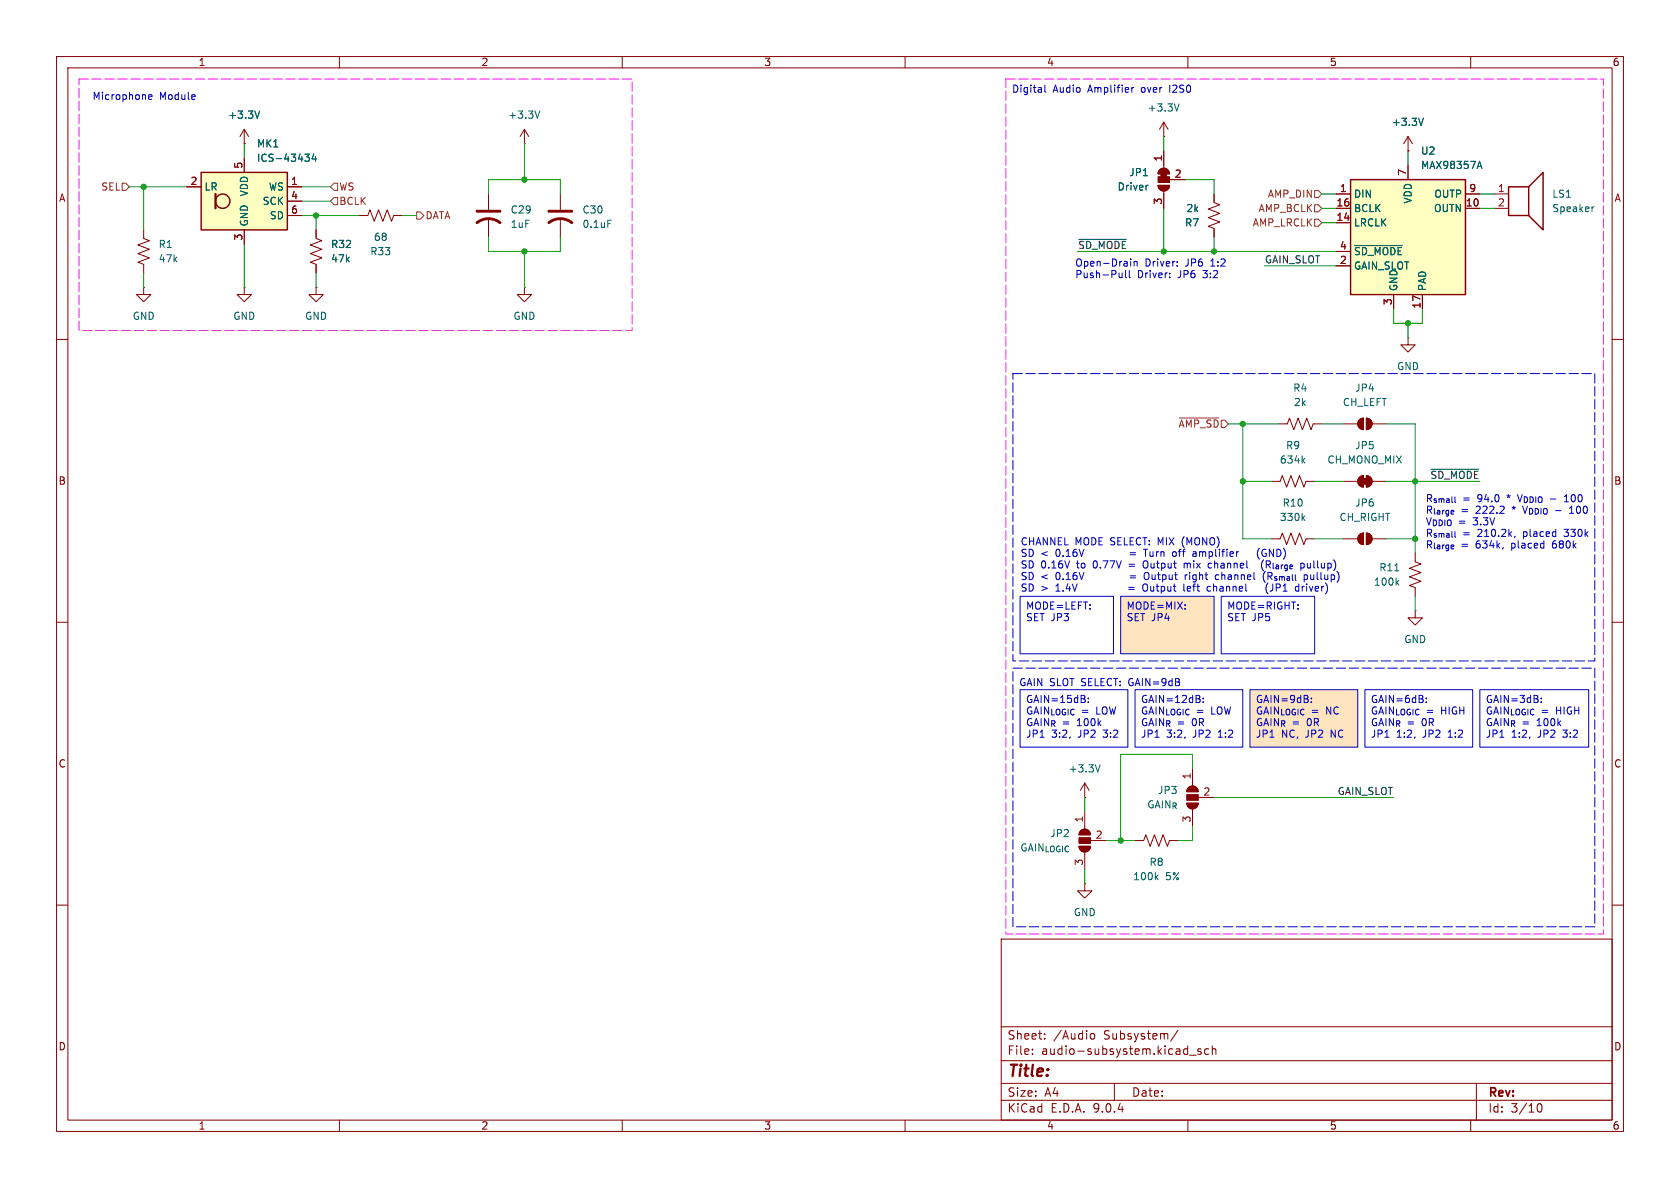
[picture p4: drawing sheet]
<svg xmlns="http://www.w3.org/2000/svg" width="297mm" height="210mm" viewBox="0 0 297 210" stroke-linecap="round" stroke-linejoin="round" font-family="sans-serif">
<g fill="none" stroke="#840000" stroke-width=".18">
<path d="M10 10h277v190h-277zM12 12h273v186h-273zM60 10v2M110 10v2M160 10v2M210 10v2M260 10v2M10 60h2M285 60h2M10 110h2M285 110h2M10 160h2"/>
<path d="M177 166h108v32h-108zM285 160h2M60 198v2M110 198v2M160 198v2M177 194.5h108M177 191.5h108M177 187.5h108M177 181.5h108M182.5 186.3v.1M182.5 185.5v.1M184.7 183.6v.1"/>
<path d="M184.7 182.8v.1M192.7 183l.3-.3 .4 .1 .1 .2v.4l-.1 .2-.4 .1-.3-.3M197 191.5v3M208.2 182.1l-1.2 2M210 198v2M210.3 186.5h1.2M212.3 185.5l-.3-.1-.3 .2 .1 .2 .5 .2v.3h-.6M213.7 185.5l-.5-.1-.2 .3v.4l.1 .2h.6M214.3 185.5l.2-.1 .4 .1 .1 .9M214.3 184.9v1.5M260 198v2M261 191.5v6.5"/>
<path d="M271.7 195.7l.2-.5 .2-.1a.81 .81 0 0 1 .6 .6 .81 .81 0 0 1-.3 .8h-.4l-.3-.5"/>
</g>
<g fill="#ffe5bf">
<path d="M221 121.9h19v10.2h-19z"/>
<path d="M198.1 105.4h16.5v10.2h-16.5z"/>
</g>
<path d="M266.7 33h3.6v5.1h-3.6zM270.3 33l2.5-2.5v10.1l-2.5-2.5" fill="none" stroke="#840000" stroke-width=".25"/>
<g fill="none" stroke="#840000" stroke-width=".18">
<path d="M86.4 34.3v2.8M86.4 38.6v3.3M92.7 25.4h.1M92.7 22.9l-.8 1.2M92.7 22.9l.8 1.2M92.7 22.9v2.5M264.2 34.3h2.5M264.2 36.8h2.5M25.4 40.6v1.6l1 .3-2 .8 2 .8-2 .7 2 .8-2 .8 1 .3v1.6M25.4 50.8v1.3h1.3l-1.3 1.2-1.3-1.2h1.3M25.4 50.8h.1M55.9 40.6v1.6l1 .3-2 .8 2 .8-2 .7 2 .8-2 .8 1 .3v1.6"/>
<path d="M92.7 50.8v1.3h1.3l-1.3 1.2-1.3-1.2h1.3M92.7 50.8h.1"/>
</g>
<path d="M95.4 19.6l-.4 1.3M281.8 36.6l-.3 .1" fill="none" stroke="#006464" stroke-width=".18"/>
<path d="M84.3 39.4a3.3 3.3 0 0 1 4.1 0M84.3 37.3h4.1" fill="none" stroke="#840000" stroke-width=".51"/>
<path d="M35.6 30.5h15.2v10.1h-15.2z" fill="#ffffc2"/>
<g fill="none" stroke="#840000" stroke-width=".25">
<path d="M35.6 30.5h15.2v10.1h-15.2z"/>
<circle cx="39.4" cy="35.6" r="1.27"/>
</g>
<path d="M38.1 34.3v2.5" fill="none" stroke="#840000" stroke-width=".38"/>
<g fill="none" stroke="#840000" stroke-width=".18">
<path d="M33 33h2.6M43.2 27.9v2.6M50.8 33h2.5M50.8 35.6h2.5M50.8 38.1h2.5M99.1 34.3v2.8M99.1 38.6v3.3M204.7 32.8h2.1a1.02 1.02 0 0 1-1.1 1 1.02 1.02 0 0 1-1-1zM205 30a1.02 1.02 0 0 1 1.1-.2 1.02 1.02 0 0 1 .7 .9h-2.1zM205.7 24.1h.1M205.7 21.6v2.5M205.7 26.7v3"/>
<path d="M205.7 33.8v3M205.7 21.6l-.7 1.3M205.7 21.6l.8 1.3M206.8 31.8h2.7M214.6 34.3v1.5l1 .4-2 .8 2 .7-2 .8 2 .7-2 .8 1 .4v1.5M248.9 26.7h.1M248.9 24.1l-.7 1.3M248.9 24.1l.8 1.3M248.9 24.1v2.6M43.2 50.8v1.3h1.2l-1.2 1.2-1.3-1.2h1.3M43.2 50.8h.1M43.2 40.6v2.6"/>
<path d="M248.9 59.7v1.3h1.3l-1.3 1.2-1.3-1.2h1.3M248.9 59.7h.1M226.1 74.9h1.5l.4-1 .7 2 .8-2 .8 2 .7-2 .8 2 .4-1h1.5M237.5 74.9h2.5M240.3 74.2l.7-.3v2a1.02 1.02 0 0 1-.9-.6 1.02 1.02 0 0 1 .2-1.1zM241.6 73.9a1.02 1.02 0 0 1 1 1 1.02 1.02 0 0 1-1 1zM242.6 74.9h2.5M224.8 85.1h1.5l.4-1 .8 2 .7-2 .8 2 .7-2 .8 2 .4-1h1.5M224.8 95.3h1.5l.4-1.1 .8 2.1 .7-2.1 .8 2.1 .7-2.1 .8 2.1 .4-1h1.5M237.5 85.1h2.5M237.5 95.3h2.5M240.3 84.4l.7-.3v2a1.02 1.02 0 0 1-.9-.6 1.02 1.02 0 0 1 .2-1.1z"/>
<path d="M240.3 94.5l.7-.3v2.1a1.02 1.02 0 0 1-.9-.7 1.02 1.02 0 0 1 .2-1.1zM241.6 84.1a1.02 1.02 0 0 1 1 1 1.02 1.02 0 0 1-1 1zM241.6 94.2a1.02 1.02 0 0 1 1 1.1 1.02 1.02 0 0 1-1 1zM242.6 85.1h2.5M242.6 95.3h2.5M250.2 97.8v1.5l1 .4-2 .8 2 .7-2 .8 2 .7-2 .8 1 .4v1.5M250.2 108v1.2h1.3l-1.3 1.3-1.3-1.3h1.3M250.2 108h.1M210.1 139.2a1.02 1.02 0 0 1 1.1-.2 1.02 1.02 0 0 1 .6 1h-2zM210.8 135.9v3M191.8 156.2v1.3h1.2l-1.2 1.3-1.3-1.3h1.3M191.8 156.2h.1"/>
<path d="M200.7 148.6h1.5l.4-1 .7 2 .8-2 .8 2 .7-2 .8 2 .4-1h1.5M209.8 142h2a1.02 1.02 0 0 1-1 1 1.02 1.02 0 0 1-1-1zM210.8 143.5v2.6M211.8 141h2.8"/>
</g>
<g fill="none" stroke="#006464" stroke-width=".18">
<path d="M208.5 18.4l-.5 1.2M53.9 27.2h.8l-.4 .5 .3 .2 .1 .4-.3 .2h-.3M55.5 27.2l-.3 .9h.8M55.8 27.7v.8M107.5 38.9h.6M203 32.8h-.3M251.6 20.9l-.4 1.3M230.3 81.4l.4 .5M230.3 91.5l.4 .5M230.7 81l-.5 .5M230.7 91.2l-.5 .5M246.6 100.9h.7"/>
<path d="M246.9 103l.4 .4M247.3 102.6l-.5 .5M204.4 155l.3 .5M204.7 154.7l-.4 .5"/>
</g>
<g fill="#840000" stroke="#840000" stroke-width=".18">
<path d="M205.2 30.7h1v.5h-1z"/>
<path d="M205 30a1.02 1.02 0 0 1 1.1-.2 1.02 1.02 0 0 1 .7 .9h-2.1z"/>
<path d="M204.7 31.2h2.1v1.1h-2.1z"/>
<path d="M204.7 32.8h2.1a1.02 1.02 0 0 1-1.1 1 1.02 1.02 0 0 1-1-1z"/>
<path d="M240.8 84.6h1v1h-1z"/>
<path d="M240.3 84.4l.7-.3v2a1.02 1.02 0 0 1-.9-.6 1.02 1.02 0 0 1 .2-1.1z"/>
<path d="M241.6 84.1a1.02 1.02 0 0 1 1 1 1.02 1.02 0 0 1-1 1z"/>
<path d="M240.3 74.2l.7-.3v2a1.02 1.02 0 0 1-.9-.6 1.02 1.02 0 0 1 .2-1.1z"/>
<path d="M241.6 73.9a1.02 1.02 0 0 1 1 1 1.02 1.02 0 0 1-1 1z"/>
<path d="M240.3 94.5l.7-.3v2.1a1.02 1.02 0 0 1-.9-.7 1.02 1.02 0 0 1 .2-1.1z"/>
<path d="M241.6 94.2a1.02 1.02 0 0 1 1 1.1 1.02 1.02 0 0 1-1 1z"/>
<path d="M210.1 139.2a1.02 1.02 0 0 1 1.1-.2 1.02 1.02 0 0 1 .6 1h-2z"/>
<path d="M209.8 140.5h2v1h-2z"/>
<path d="M209.8 142h2a1.02 1.02 0 0 1-1 1 1.02 1.02 0 0 1-1-1z"/>
</g>
<path d="M97 39.4a3.3 3.3 0 0 1 4.1 0M97 37.3h4.1" fill="none" stroke="#840000" stroke-width=".51"/>
<path d="M238.8 31.8h20.3v20.3h-20.3z" fill="#ffffc2"/>
<path d="M238.8 31.8h20.3v20.3h-20.3z" fill="none" stroke="#840000" stroke-width=".25"/>
<g fill="none" stroke="#840000" stroke-width=".18">
<path d="M33 33h2.6M43.2 25.4h.1M43.2 22.9l-.8 1.2M43.2 22.9l.7 1.2M43.2 22.9v2.5M43.2 27.9v2.6M50.8 38.1h2.5M50.8 33h2.5M50.8 35.6h2.5M63.5 38.1h1.5l.4-1 .8 2 .7-2 .8 2 .8-2 .7 2 .4-1h1.5M205.7 26.7v2.5M205.7 34.3v2.5"/>
<path d="M207 31.8h2.5M214.6 34.3v1.3M236.2 34.3h2.6M236.2 36.8h2.6M236.2 39.4h2.6M248.9 26.7h.1M248.9 29.2v2.6M259.1 34.3h2.5M259.1 36.8h2.5M43.2 40.6v2.6M55.9 50.8v1.3h1.2l-1.2 1.2-1.3-1.2h1.3M55.9 50.8h.1"/>
<path d="M55.9 40.6v1.3M55.9 47v1.3M214.6 40.6v1.3M236.2 44.5h2.6M236.2 47h2.6M246.4 52.1v2.5M251.5 52.1v2.5M191.8 138.4l.7 1.3M191.8 138.4l-.8 1.3M191.8 138.4v2.6M191 146.9a1.02 1.02 0 0 1 1.2-.3 1.02 1.02 0 0 1 .6 1h-2zM191.8 141h.1"/>
<path d="M191.8 143.5v3.1M191.8 151.1v2.6M192.8 148.6h2.8"/>
</g>
<path d="M45.9 19.6l-.4 1.3M53.9 27.2h.8l-.4 .5 .3 .2 .1 .4-.3 .2h-.3M55.5 27.2l-.3 .9h.8M55.8 27.7v.8M203 32.8h-.3M251.6 20.9l-.4 1.3M261.3 29.4h.6M261.6 28.5l.4 1.3M239.5 43.4h8.4M194.5 135.2l-.4 1.3" fill="none" stroke="#006464" stroke-width=".18"/>
<g fill="#840000" stroke="#840000" stroke-width=".18">
<path d="M191 146.9a1.02 1.02 0 0 1 1.2-.3 1.02 1.02 0 0 1 .6 1h-2z"/>
<path d="M190.8 148.1h2v1h-2z"/>
</g>
<path d="M21.6 32.4h.6l.7 .6-.7 .7h-.6zM59.1 34.9h.6v1.3h-.6l-.7-.6zM59.1 32.4h.6v1.3h-.6l-.7-.7zM73.7 37.5h.6l.6 .6-.6 .6h-.6zM232.4 33.7h.6l.7 .6-.7 .6h-.6zM232.4 36.2h.6l.7 .6-.7 .7h-.6zM232.4 38.7h.6l.7 .7-.7 .6h-.6zM208.5 73.9h7" fill="none" stroke="#725600" stroke-width=".18"/>
<path d="M190.7 42.3h8.4M253 83h8.4" fill="none" stroke="#0f0f0f" stroke-width=".18"/>
<g fill="none" stroke="#009600" stroke-width=".18">
<path d="M22.9 33h10.1M25.4 33v7.6M43.2 25.4v2.5M53.3 35.6h5.1M53.3 38.1h10.2M53.3 33h5.1M55.9 38.1v2.5M71.1 38.1h2.6M86.4 34.3v-2.5h12.7v2.5M92.7 25.4v6.4M205.7 24.1v2.6M205.7 36.8v7.7"/>
<path d="M209.5 31.8h5.1v2.5M233.7 34.3h2.5M233.7 36.8h2.5M233.7 39.4h2.5M248.9 26.7v2.5M261.6 34.3h2.6M261.6 36.8h2.6M25.4 48.3v2.5M43.2 43.2v7.6M55.9 48.3v2.5M86.4 41.9v2.6h12.7v-2.6M92.7 44.5v6.3"/>
<path d="M190.5 44.5h45.7M214.6 41.9v2.6M223.5 47h12.7M246.4 54.6v2.6h5.1v-2.6M248.9 57.2v2.5M217.2 74.9h8.9M219.7 74.9v20.4h5.1M233.7 74.9h3.8M245.1 74.9h5.1v22.9M219.7 85.1h5.1M232.4 95.3h5.1M232.4 85.1h5.1"/>
<path d="M245.1 95.3h5.1M245.1 85.1h16.5M250.2 105.4v2.6M210.8 135.9v-2.5h-12.7v15.2M191.8 141v2.5M191.8 153.7v2.5M195.6 148.6h5.1M210.8 146.1v2.5h-2.5M214.6 141h31.8"/>
</g>
<g fill="none" stroke="#0000c2" stroke-width=".18">
<path d="M26.3 17.2l.6-.2-.1-.2-.3-.1-.2 .2v.6h.5M184.7 15v1.1l.2 .2M200.1 15.5v.8M200.4 15.5l-.3 .2M198.4 48.2v.9M198.4 49l-.4 .1M199 47.8v1.1l.2 .2M199.6 47.8v1.1l.2 .2M199.9 45.8v.1M199.9 46.2v.8M200.5 46.2v.8M200.5 46.3l.2-.1 .3 .1v.7"/>
<path d="M206.8 49v.1M206.8 48.3v.1M208.1 46.9v.1M208.1 46.3v.1M199.8 97.7h1M199.8 98.1h1M202.3 99.2a.9 .9 0 0 0 0 1.2M202.5 97.1v1.3M203.3 97.5v.7l.4 .2M208.3 97.5h.5M208.5 97.3v1.1M208.7 97.1h.1"/>
<path d="M209.3 99.6v.8M209.7 99.6l-.4 .1M212.1 97.5v.9M213.6 99.7v.6l.2 .1h.4M222.7 96.9a1.46 1.46 0 0 0 0 2M223.4 99a1.46 1.46 0 0 0 0 1.9M223.8 97.2a.59 .59 0 0 0-.7 .5 .59 .59 0 0 0 .7 .6l.1-.5h-.3M223.9 99.8h.4M224.3 99.1h-.4v1.3M224.4 98.4v-1.3l.7 1.3M267.8 94.8l-.1 .2M268.3 87.4l.4 1.3"/>
<path d="M269.2 89.5l.4 1.2M180.3 105.4h16.5v10.2h-16.5zM198.1 105.4h16.5v10.2h-16.5zM199.6 103.8h.9M199.6 104.2h.9M199.8 101.8h1M199.8 102.2h1M202.3 103.2l-.2 .2-.1 .3M202.6 103.2l.2 .2 .1 .3M203.1 101.6v.4l-.2 .4M203.4 103.7v.6l.2 .2M209.5 106.9v.1"/>
<path d="M209.5 107.6v.1M210 104.4h.4M210 103.7h.3l.2 .3-.6 .1M210.3 101.6v.9M210.9 103.7h.4M210.9 102.8l.3 .1M211.1 101.6l-.2 .3v.3l.2 .3M214.5 103.2v1.3M215.1 103.8v.7M215.9 105.4h16.5v10.2h-16.5zM216 101.2v1.3M216 101.7l.2-.1 .3 .1v.8"/>
<path d="M224.2 101.2v1.3M224.2 103a1.46 1.46 0 0 0 0 2M224.5 101.9l.4 .6M224.8 101.8l-.6 .1M225 103.2v.9a.41 .41 0 0 1-.5 .4M225.6 103.2v1.3M226.2 103.8l-.6 .1M231 103.7v.8M231.5 103.7l.3 .8M180.3 121.9h19.1v10.2h-19.1zM191.7 123.6l.2 .2-.2 .3M191.7 123v.4"/>
<path d="M192.4 124.1v.1M192.4 123.4v.1M200.7 121.9h19v10.2h-19zM212.1 123.6l.1 .2-.1 .3M212.1 123v.4M212.7 124.1v.1M212.7 123.4v.1M221 121.9h19v10.2h-19zM231.8 124.1v.1M231.8 123.4v.1M241.3 121.9h19v10.2h-19zM252.1 124.1v.1"/>
<path d="M252.1 123.4v.1M261.6 121.9h19.3v10.2h-19.3zM272.5 124.1v.1M272.5 123.4v.1"/>
</g>
<path d="M14 14h97.8v44.4h-97.8zM177.8 14h105.7v151.1h-105.7z" fill="none" stroke="#f0f" stroke-width=".18" stroke-dasharray="1.7 .6"/>
<path d="M179.1 66h102.8v50.8h-102.8zM179.1 118.1h102.8v45.7h-102.8z" fill="none" stroke="#0000c2" stroke-width=".18" stroke-dasharray="1.7 .6"/>
<g fill="#009600" stroke="#009600" stroke-width=".18">
<circle cx="25.4" cy="33" r=".46"/>
<circle cx="55.9" cy="38.1" r=".46"/>
<circle cx="198.1" cy="148.6" r=".46"/>
<circle cx="250.2" cy="95.3" r=".46"/>
<circle cx="250.2" cy="85.1" r=".46"/>
<circle cx="205.7" cy="44.5" r=".46"/>
<circle cx="219.7" cy="74.9" r=".46"/>
<circle cx="248.9" cy="57.2" r=".46"/>
<circle cx="214.6" cy="44.5" r=".46"/>
<circle cx="92.7" cy="44.5" r=".46"/>
<circle cx="92.7" cy="31.8" r=".46"/>
<circle cx="219.7" cy="85.1" r=".46"/>
</g>
<text font-size="2.8" fill="#840000" x="178" y="190.9">Title:</text>
<g font-size="2.1" fill="#840000">
<text x="178" y="184">Sheet:</text>
<text x="186.2" y="184">/Audio</text>
<text x="195.2" y="184">Subsystem/</text>
<text x="178" y="186.7">File:</text>
<text x="184.1" y="186.7">audio-subsystem.kicad_sch</text>
<text x="178" y="196.9">KiCad</text>
<text x="178" y="194.1">Size:</text>
<text x="184.7" y="194.1">A4</text>
<text x="185.7" y="196.9">E.D.A.</text>
<text x="193.3" y="196.9">9.0.4</text>
<text x="200" y="194.1">Date:</text>
<text x="263" y="194.3">Rev:</text>
<text x="263" y="196.9">Id:</text>
<text x="267.1" y="196.9">3/10</text>
</g>
<g font-size="1.8" fill="#840000">
<text x="35" y="11.9">1</text>
<text x="85" y="11.9">2</text>
<text x="135" y="11.9">3</text>
<text x="185" y="11.9">4</text>
<text x="235" y="11.9">5</text>
<text x="285" y="11.9">6</text>
<text x="10.3" y="35.9">A</text>
<text x="285.3" y="35.9">A</text>
<text x="10.3" y="85.9">B</text>
<text x="285.3" y="85.9">B</text>
<text x="10.3" y="135.9">C</text>
<text x="285.3" y="135.9">C</text>
<text x="10.3" y="185.9">D</text>
<text x="285.3" y="185.9">D</text>
<text x="35" y="199.9">1</text>
<text x="85" y="199.9">2</text>
<text x="135" y="199.9">3</text>
<text x="185" y="199.9">4</text>
<text x="235" y="199.9">5</text>
<text x="285" y="199.9">6</text>
</g>
<g font-size="1.8" fill="#0000c2">
<text x="16.3" y="18">Microphone</text>
<text x="28.2" y="18">Module</text>
<text x="178.8" y="16.7">Digital</text>
<text x="186.2" y="16.7">Audio</text>
<text x="192.5" y="16.7">Amplifier</text>
<text x="202" y="16.7">over</text>
<text x="207.2" y="16.7">I2S0</text>
<text x="190" y="47.5">Open-Drain</text>
<text x="202.4" y="47.5">Driver:</text>
<text x="209.7" y="47.5">JP6</text>
<text x="214.3" y="47.5">1:2</text>
<text x="190" y="49.5">Push-Pull</text>
<text x="201.1" y="49.5">Driver:</text>
<text x="208.4" y="49.5">JP6</text>
<text x="213" y="49.5">3:2</text>
<text x="252" y="89.1">R_{small}</text>
<text x="258.6" y="89.1">=</text>
<text x="261.3" y="89.1">94.0</text>
<text x="266.7" y="89.1">*</text>
<text x="268.9" y="89.1">V_{DDIO} 100</text>
<text x="252" y="91.2">R_{large}</text>
<text x="252" y="93.2">V_{DDIO} 3.3V</text>
<text x="252" y="95.2">R_{small}</text>
<text x="257.8" y="93.2">=</text>
<text x="258.3" y="91.2">=</text>
<text x="258.6" y="95.2">=</text>
<text x="261" y="91.2">222.2</text>
<text x="261.3" y="95.2">210.2k,</text>
<text x="267.6" y="91.2">*</text>
<text x="269.6" y="95.2">placed</text>
<text x="269.8" y="91.2">V_{DDIO} 100</text>
<text x="277" y="95.2">330k</text>
<text x="180.3" y="96.7">CHANNEL</text>
<text x="180.3" y="98.8">SD &lt;</text>
<text x="180.3" y="100.8">SD 0.16V</text>
<text x="186.7" y="98.8">0.16V</text>
<text x="190" y="96.7">MODE SELECT: MIX</text>
<text x="190.5" y="100.8">to</text>
<text x="193.5" y="100.8">0.77V</text>
<text x="200" y="100.8">=</text>
<text x="201.4" y="98.8">=</text>
<text x="202.8" y="100.8">Output</text>
<text x="204.2" y="98.8">Turn</text>
<text x="209.4" y="98.8">off</text>
<text x="209.4" y="96.7">(MONO)</text>
<text x="210.2" y="100.8">mix</text>
<text x="213.2" y="98.8">amplifier</text>
<text x="214.7" y="100.8">channel</text>
<text x="224.4" y="100.8">(R_{large}</text>
<text x="225.1" y="98.8">(GND)</text>
<text x="231.6" y="100.8">pullup)</text>
<text x="252" y="97.3">R_{large}</text>
<text x="258.3" y="97.3">=</text>
<text x="261" y="97.3">634k,</text>
<text x="267.5" y="97.3">placed</text>
<text x="274.9" y="97.3">680k</text>
<text x="180.3" y="102.9">SD &lt;</text>
<text x="180.3" y="104.9">SD &gt;</text>
<text x="186.7" y="102.9">0.16V</text>
<text x="186.7" y="104.9">1.4V</text>
<text x="201.4" y="104.9">=</text>
<text x="201.4" y="102.9">=</text>
<text x="204.1" y="104.9">Output</text>
<text x="204.2" y="102.9">Output</text>
<text x="211.5" y="104.9">left</text>
<text x="211.6" y="102.9">right</text>
<text x="215.9" y="104.9">channel</text>
<text x="217.2" y="102.9">channel</text>
<text x="225.8" y="102.9">(R_{small}pullup)</text>
<text x="226.9" y="104.9">(JP1</text>
<text x="232.3" y="104.9">driver)</text>
<text x="181.3" y="108.1">MODE=LEFT:</text>
<text x="181.3" y="110.1">SET JP3</text>
<text x="199.1" y="108.1">MODE=MIX:</text>
<text x="199.1" y="110.1">SET JP4</text>
<text x="216.9" y="108.1">MODE=RIGHT:</text>
<text x="216.9" y="110.1">SET JP5</text>
<text x="180.1" y="121.6">GAIN SLOT SELECT: GAIN=9dB</text>
<text x="181.3" y="124.6">GAIN=15dB:</text>
<text x="201.6" y="124.6">GAIN=12dB:</text>
<text x="221.9" y="124.6">GAIN=9dB:</text>
<text x="242.3" y="124.6">GAIN=6dB:</text>
<text x="262.6" y="124.6">GAIN=3dB:</text>
<text x="181.3" y="126.6">GAIN_{LOGIC} LOW</text>
<text x="181.3" y="128.7">GAIN_{R}</text>
<text x="181.3" y="130.7">JP1</text>
<text x="185.9" y="130.7">3:2,</text>
<text x="187.8" y="128.7">=</text>
<text x="190.5" y="128.7">100k</text>
<text x="190.7" y="130.7">JP2</text>
<text x="191.2" y="126.6">=</text>
<text x="195.3" y="130.7">3:2</text>
<text x="201.6" y="126.6">GAIN_{LOGIC} LOW</text>
<text x="201.6" y="128.7">GAIN_{R}</text>
<text x="201.6" y="130.7">JP1</text>
<text x="206.2" y="130.7">3:2,</text>
<text x="208.1" y="128.7">=</text>
<text x="210.8" y="128.7">0R</text>
<text x="211" y="130.7">JP2</text>
<text x="211.5" y="126.6">=</text>
<text x="215.6" y="130.7">1:2</text>
<text x="221.9" y="126.6">GAIN_{LOGIC} NC</text>
<text x="221.9" y="128.7">GAIN_{R}</text>
<text x="221.9" y="130.7">JP1</text>
<text x="226.6" y="130.7">NC,</text>
<text x="228.4" y="128.7">=</text>
<text x="230.9" y="130.7">JP2</text>
<text x="231.2" y="128.7">0R</text>
<text x="231.8" y="126.6">=</text>
<text x="235.5" y="130.7">NC</text>
<text x="242.3" y="126.6">GAIN_{LOGIC} HIGH</text>
<text x="242.3" y="128.7">GAIN_{R}</text>
<text x="242.3" y="130.7">JP1</text>
<text x="246.9" y="130.7">1:2,</text>
<text x="248.7" y="128.7">=</text>
<text x="251.5" y="128.7">0R</text>
<text x="251.7" y="130.7">JP2</text>
<text x="252.1" y="126.6">=</text>
<text x="256.3" y="130.7">1:2</text>
<text x="262.6" y="126.6">GAIN_{LOGIC} HIGH</text>
<text x="262.6" y="128.7">GAIN_{R}</text>
<text x="262.6" y="130.7">JP1</text>
<text x="267.2" y="130.7">1:2,</text>
<text x="269.1" y="128.7">=</text>
<text x="271.8" y="128.7">100k</text>
<text x="272" y="130.7">JP2</text>
<text x="272.4" y="126.6">=</text>
<text x="276.6" y="130.7">3:2</text>
</g>
<g font-size="1.8" fill="#006464">
<text x="40.2" y="21.2">+3.3V</text>
<text x="89.8" y="21.2">+3.3V</text>
<text x="202.8" y="19.9">+3.3V</text>
<text x="246" y="22.5">+3.3V</text>
<text x="45.3" y="26.3">MK1</text>
<text x="45.3" y="28.8">ICS-43434</text>
<text x="251.1" y="27.5">U2</text>
<text x="36.1" y="33.9">LR</text>
<text x="44" y="34.8" transform="rotate(-90 44 34.8)">VDD</text>
<text x="47.4" y="33.9">WS</text>
<text x="197.5" y="33.9">Driver</text>
<text x="199.5" y="31.3">JP1</text>
<text x="239.3" y="35.2">DIN</text>
<text x="251.1" y="30.1">MAX98357A</text>
<text x="253.5" y="35.2">OUTP</text>
<text x="274.3" y="35.2">LS1</text>
<text x="44" y="40.1" transform="rotate(-90 44 40.1)">GND</text>
<text x="46.3" y="36.4">SCK</text>
<text x="47.6" y="39">SD</text>
<text x="90.2" y="40.5">1uF</text>
<text x="90.2" y="37.9">C29</text>
<text x="102.9" y="37.9">C30</text>
<text x="102.9" y="40.5">0.1uF</text>
<text x="209.4" y="40.2">R7</text>
<text x="209.6" y="37.7">2k</text>
<text x="239.3" y="37.7">BCLK</text>
<text x="239.3" y="40.2">LRCLK</text>
<text x="249.8" y="36.1" transform="rotate(-90 249.8 36.1)">VDD</text>
<text x="253.4" y="37.7">OUTN</text>
<text x="274.3" y="37.7">Speaker</text>
<text x="27.9" y="44">R1</text>
<text x="27.9" y="46.6">47k</text>
<text x="58.4" y="46.6">47k</text>
<text x="58.4" y="44">R32</text>
<text x="65.4" y="45.3">R33</text>
<text x="66" y="42.8">68</text>
<text x="239.3" y="45.3">~{SD_MODE}</text>
<text x="239.3" y="47.9">GAIN_SLOT</text>
<text x="247.2" y="51.6" transform="rotate(-90 247.2 51.6)">GND</text>
<text x="252.3" y="51.6" transform="rotate(-90 252.3 51.6)">PAD</text>
<text x="23.4" y="56.7">GND</text>
<text x="41.1" y="56.7">GND</text>
<text x="53.8" y="56.7">GND</text>
<text x="90.7" y="56.7">GND</text>
<text x="246.9" y="65.6">GND</text>
<text x="228.5" y="69.4">R4</text>
<text x="228.6" y="72">2k</text>
<text x="237.3" y="72">CH_LEFT</text>
<text x="239.5" y="69.4">JP4</text>
<text x="226.2" y="82.1">634k</text>
<text x="227.3" y="79.6">R9</text>
<text x="234.6" y="82.1">CH_MONO_MIX</text>
<text x="239.5" y="79.6">JP5</text>
<text x="226.7" y="89.8">R10</text>
<text x="239.5" y="89.8">JP6</text>
<text x="226.2" y="92.3">330k</text>
<text x="236.7" y="92.3">CH_RIGHT</text>
<text x="243.7" y="101.2">R11</text>
<text x="242.8" y="103.7">100k</text>
<text x="248.2" y="113.9">GND</text>
<text x="188.8" y="136.8">+3.3V</text>
<text x="202.7" y="143.1">GAIN_{R}</text>
<text x="204.6" y="140.6">JP3</text>
<text x="185.6" y="148.2">JP2</text>
<text x="180.3" y="150.7">GAIN_{LOGIC}</text>
<text x="200.2" y="155.8">100k</text>
<text x="203.1" y="153.3">R8</text>
<text x="206.1" y="155.8">5%</text>
<text x="189.7" y="162.2">GND</text>
</g>
<g font-size="1.8" fill="#a90000">
<text x="42.9" y="29.9" transform="rotate(-90 42.9 29.9)">5</text>
<text x="205.5" y="28.6" transform="rotate(-90 205.5 28.6)">1</text>
<text x="33.6" y="32.8">2</text>
<text x="51.4" y="32.8">1</text>
<text x="51.4" y="35.3">4</text>
<text x="207.6" y="31.5">2</text>
<text x="236.8" y="34">1</text>
<text x="248.7" y="31.2" transform="rotate(-90 248.7 31.2)">7</text>
<text x="259.6" y="34">9</text>
<text x="264.7" y="34">1</text>
<text x="51.4" y="37.8">6</text>
<text x="205.5" y="36.3" transform="rotate(-90 205.5 36.3)">3</text>
<text x="236.2" y="36.6">16</text>
<text x="236.2" y="39.1">14</text>
<text x="259" y="36.6">10</text>
<text x="264.7" y="36.6">2</text>
<text x="42.9" y="42.6" transform="rotate(-90 42.9 42.6)">3</text>
<text x="236.8" y="44.2">4</text>
<text x="236.8" y="46.7">2</text>
<text x="246.1" y="54" transform="rotate(-90 246.1 54)">3</text>
<text x="251.2" y="54.7" transform="rotate(-90 251.2 54.7)">17</text>
<text x="210.6" y="137.9" transform="rotate(-90 210.6 137.9)">1</text>
<text x="212.7" y="140.7">2</text>
<text x="191.5" y="145.5" transform="rotate(-90 191.5 145.5)">1</text>
<text x="193.6" y="148.3">2</text>
<text x="210.6" y="145.5" transform="rotate(-90 210.6 145.5)">3</text>
<text x="191.5" y="153.1" transform="rotate(-90 191.5 153.1)">3</text>
</g>
<g font-size="1.8" fill="#725600">
<text x="17.8" y="33.9">SEL</text>
<text x="59.9" y="33.9">WS</text>
<text x="224" y="35.2">AMP_DIN</text>
<text x="59.9" y="36.4">BCLK</text>
<text x="75.1" y="39">DATA</text>
<text x="221.4" y="40.2">AMP_LRCLK</text>
<text x="222.4" y="37.7">AMP_BCLK</text>
<text x="208.2" y="75.8">~{AMP_SD}</text>
</g>
<g font-size="1.8" fill="#0f0f0f">
<text x="190.5" y="44.1">~{SD_MODE}</text>
<text x="223.5" y="46.6">GAIN_SLOT</text>
<text x="252.8" y="84.7">~{SD_MODE}</text>
<text x="236.4" y="140.6">GAIN_SLOT</text>
</g>
</svg>
